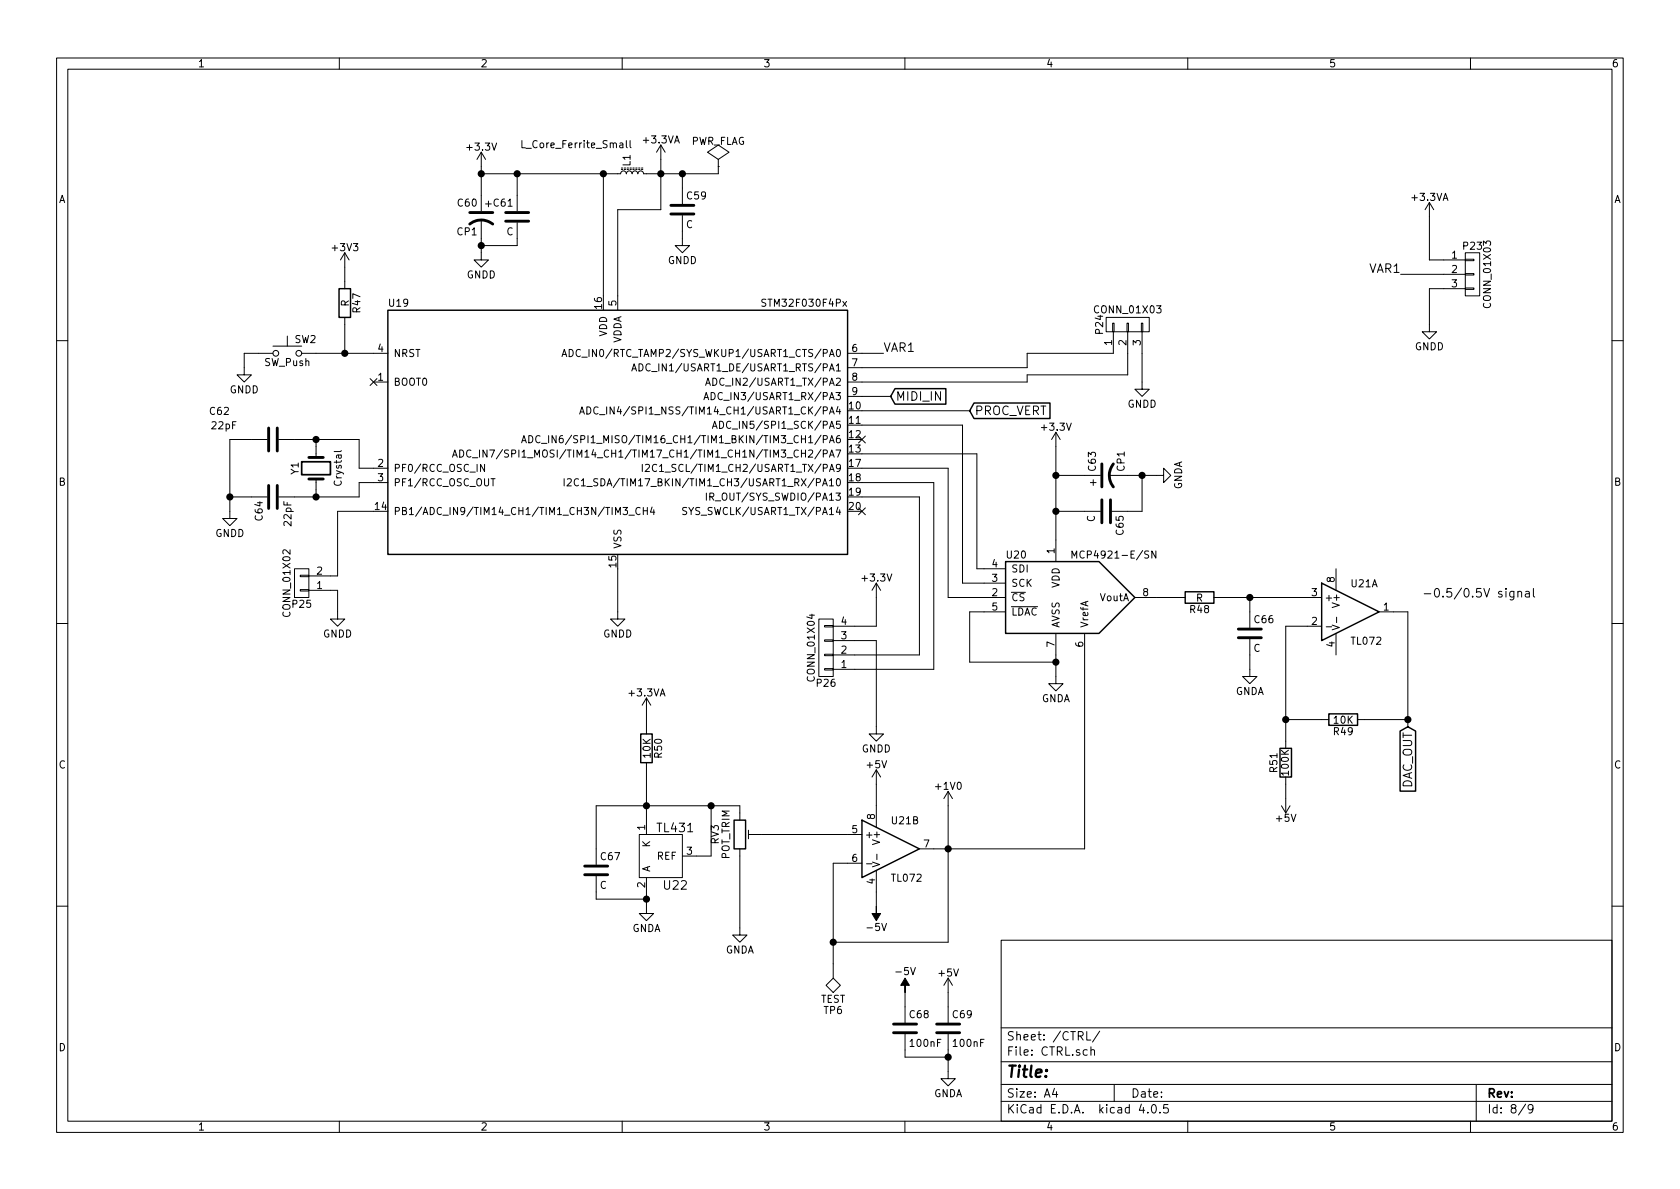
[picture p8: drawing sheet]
<svg xmlns="http://www.w3.org/2000/svg" width="297mm" height="210mm" viewBox="0 0 297 210" stroke-linecap="round" stroke-linejoin="round" font-family="sans-serif">
<g fill="none" stroke="#000" stroke-width=".18">
<path d="M10 10.3h277v189.9h-277zM12 12.2h273v186.1h-273zM60 10.3v1.9M110 10.3v1.9M160 10.3v1.9M210 10.3v1.9M260 10.3v1.9M85.1 38.9v7.1h1.3l-1.3 1.2-1.3-1.2h1.3M85.1 26.9l.8 1.3M85.1 26.9v10.4M85.1 26.9l-.8 1.3M85.9 36.1h1"/>
<path d="M86.4 35.6v1M91.4 30.7v6.6M91.4 39.4v4h-6.3M106.7 30.7v21.6M109.9 30h.2M110.4 30h.2M110.7 24.9v1l.2 .2M110.9 30h.2M111.4 30h.2M111.4 24.9v1l.2 .2M111.9 30h.2M111.9 29.7h.2"/>
<path d="M112.4 30h.2M112.4 29.7h.2M112.9 30h.3M112.9 29.7h.3M113.4 30h.3M113.4 29.7h.3M116.8 25.6v11.5h-7.6v17.8M116.8 25.6l-.7 1.3M116.8 25.6l.8 1.3M120.6 38.1v5.3h1.3l-1.3 1.3-1.2-1.3h1.2M120.6 30.7v5.4M127 29.5v1.2h-13.2l-.1-.3-.3-.2-.4 .1-.2 .4-.1-.3-.4-.2-.3 .1-.2 .4-.1-.3-.4-.2-.4 .1-.2 .4-.1-.3-.3-.2-.4 .1-.2 .4h-24.6"/>
<path d="M127 29.5h.1M127 28.2l1.9-1.3-1.9-1.3-1.9 1.3 1.9 1.3v1.3M252.7 35.8v10.2h6.4M252.7 35.8l-.7 1.3M252.7 35.8l.8 1.3M50.8 59.4v1.8M61 44.7v6.3M61 56.1v6.4M61 44.7l-.8 1.3M61 44.7l.7 1.3M149 53.3l.7 .9M149.7 53.3l-.7 .9"/>
<path d="M195.6 56.1h7.6v2.6h-7.6zM196.7 57.1h.3v1.6h-.3zM196.8 58.7v3.8h-15.2v2.5h-31.7M199.3 57.1h.2v1.6h-.2zM199.4 58.7v7.6h-17.8v1.3h-31.7M201.8 57.1h.3v1.6h-.3zM201.9 58.7v10.1h1.3l-1.3 1.3-1.2-1.3h1.2M247.6 48.5h11.5M259.1 50.9h1.5v.3h-1.5zM259.1 48.4h1.5v.2h-1.5zM259.1 45.8h1.5v.3h-1.5zM259.1 44.7h2.5v7.6h-2.5z"/>
<path d="M259.1 51h-6.4v7.7h1.3l-1.3 1.2-1.2-1.2h1.2M10 60.2h2M47.2 77.7h-6.6v14h1.3l-1.3 1.3-1.2-1.3h1.2M48.3 62.5h-5.1v3.8h1.2l-1.2 1.3-1.3-1.3h1.3M48.3 61.2h5M49.3 77.7h14.2v5.1h5.1M53.3 62.5h15.3M55.9 77.7v3.2M60.4 79.7l-.3 .2h-1M65.4 66.9l1.2 1.3M66 67.6h2.6M66.6 66.9l-1.2 1.3"/>
<path d="M81.3 79.6a.64 .64 0 0 1 .7 .6 .64 .64 0 0 1-.7 .6zM83.3 79.7a.5 .5 0 0 0-.7 0 .5 .5 0 0 0-.1 .6l.1 .3a.41 .41 0 0 0 .7 .1M84.8 79.6v1.2M86.1 79.6v1.2l-.7-1.2v1.2M86.6 79.6h.8l-.5 1.2M92.2 78.3l.4-1.3 .5 1.3M92.4 77.9h.5M93.5 77a.64 .64 0 0 1 .7 .7 .64 .64 0 0 1-.7 .6zM95.5 77.1a.5 .5 0 0 0-.6 0 .5 .5 0 0 0-.2 .6l.1 .4a.41 .41 0 0 0 .7 .1M95.7 78.4h1M97 77v1.3M98.3 77v1.3l-.7-1.3v1.3"/>
<path d="M99.4 63.1l.4-1.3 .4 1.3M99.5 62.7h.6M100.6 61.8a.64 .64 0 0 1 .8 .6 .64 .64 0 0 1-.8 .7zM102.5 73.2l.4-1.2 .4 1.2M102.6 61.9a.5 .5 0 0 0-.6 0 .5 .5 0 0 0-.1 .6l.1 .4a.41 .41 0 0 0 .6 0M102.6 72.8h.6M103.8 72a.64 .64 0 0 1 .7 .6 .64 .64 0 0 1-.7 .6zM105.7 72.1a.5 .5 0 0 0-.6 0 .5 .5 0 0 0-.1 .6l.1 .3a.41 .41 0 0 0 .6 .1M106 73.3h1M111.7 65.6l.4-1.3 .4 1.3M111.8 65.2h.6M113 64.3a.64 .64 0 0 1 .7 .7 .64 .64 0 0 1-.7 .6z"/>
<path d="M124.5 70.7l.4-1.3 .4 1.3M124.6 70.3h.6M124.8 68.1l.4-1.2 .4 1.2M124.9 67.8h.6M125.7 69.4a.64 .64 0 0 1 .7 .6 .64 .64 0 0 1-.7 .7zM126 75.8l.4-1.3 .4 1.3M126.1 75.4h.6M127.2 74.5a.64 .64 0 0 1 .7 .6 .64 .64 0 0 1-.7 .7zM149.9 62.5h6.3M149.9 70.1h7.6M151.8 77.1l1.2 1.2M152.4 75.2h17.8v27.9h7.6"/>
<path d="M152.4 72.6h19M153 77.1l-1.2 1.2M186.7 76.4v22.9M186.7 76.4l.8 1.3M186.7 76.4l-.8 1.3M285 60.2h2M40.6 87.9h6.6M55.9 84.7v3.2M66 90.4h-6.3v11.4h-5.1M68.6 85.3h-5.1v2.6h-14.2M80 80.8l.4-1.2 .4 1.2M80.1 80.5h.6"/>
<path d="M83.5 80.9h1M85.7 82.1v1.3l-.7-1.3v1.3M86.8 84.7h.7M99.7 84.7v1.2M100.3 84.8l.5-.1 .2 .1v.2l-.8 .9h.8M102.3 84.8a.5 .5 0 0 0-.6 0 .5 .5 0 0 0-.2 .6l.1 .3a.41 .41 0 0 0 .7 .1M102.8 85l.3-.3v1.2M102.8 85.9h.7M103.8 86h.9M110.2 89.7h.7l-.4 .5 .4 .1v.6l-.2 .1-.5-.1M111.2 91.1h1M113.2 89.8a.5 .5 0 0 0-.6 0 .5 .5 0 0 0-.2 .6l.1 .4a.41 .41 0 0 0 .7 .1"/>
<path d="M113.6 82.1v1.3M113.7 89.7v1.3M113.7 90.3h.8M114.1 82.2l.5-.1 .2 .1v.3l-.8 .9h.8M114.5 89.7v1.3M115.3 89.7l-.3 .9h.8M115.6 90.1v.9M116.1 82.2a.5 .5 0 0 0-.6 0 .5 .5 0 0 0-.2 .6l.1 .4a.41 .41 0 0 0 .7 .1M121.4 89.8h-.6v.4l.5 .2 .1 .3-.2 .3-.5-.1M124.9 87.2v1.3M125.5 87.9l.6-.1 .1-.5-.7-.1v1.3M125.8 87.9l.4 .6"/>
<path d="M151.8 89.8l1.2 1.2M152.4 82.8h15.2v22.9h10.2M152.4 85.3h12.7v33.1h-17.8M152.4 87.9h10.2v27.9h-15.3M152.4 80.3h20.3v20.3h5.1M153 89.8l-1.2 1.2M186.7 84.1h7.9M186.7 90.4h7.9M189.5 98.7v-1.3l.5 .9 .4-.9v1.3M192.8 85.3h1M193.3 84.8v1M196.1 84.1h9.6v-1.3l1.3 1.3-1.3 1.2v-1.2"/>
<path d="M201.9 84.1v6.3h-5.3M204.4 97.4v1.3l-.7-1.3v1.3M10 110.3h2M52.1 100.6h2.5v5.1h-2.5zM53.1 101.7h1.5v.3h-1.5zM53.1 104.3h1.5v.2h-1.5zM54.6 104.4h5.1v5.1h1.3l-1.3 1.2-1.3-1.2h1.3M109.2 100.6v8.9h1.3l-1.3 1.2-1.3-1.2h1.3M144.8 109.5h2.5v10.1h-2.5zM145.8 110.6h1.5v.3h-1.5zM145.8 113.2h1.5v.2h-1.5zM145.8 115.7h1.5v.2h-1.5z"/>
<path d="M145.8 118.2h1.5v.3h-1.5zM147.3 113.3h7.6v16.5h1.3l-1.3 1.3-1.2-1.3h1.2M154.9 103.1v7.6h-7.6M154.9 103.1l-.7 1.3M154.9 103.1l.8 1.3M177.8 108.2h-6.4v8.9h15.3M178.8 107.3h4.7M186.7 112v8.9h1.3l-1.3 1.3-1.3-1.3h1.3M191.8 112v38.1h-29.2M200.7 105.7h8.8M214.6 105.7h19.1M221 113v6.6h1.2l-1.2 1.3-1.3-1.3h1.3"/>
<path d="M221 105.7v5.3M233.7 110.7h-6.4v21.6M234.5 110.8h1M235.5 110.5l1.3 .5-1.3 .4M236.2 100.6v3.8M236.2 112v3.8M236.3 109.1v1M243.8 108.2h5.1v20.3M267.7 104.6v1.2l-.3 .3-.4-.1M267.7 104.6a.48 .48 0 0 0-.7 .1v.7a.48 .48 0 0 0 .7 .1M268.4 104.7l.1-.1a.36 .36 0 0 1 .5 .2v.8M268.4 104.6v1"/>
<path d="M269.7 104.6h.6l.1 1M270.4 104.9l-.5 .1a.3 .3 0 0 0-.2 .3 .3 .3 0 0 0 .2 .3l.5-.1M271.1 104.1v1.3l.2 .2M285 110.3h2M114.3 123.4v6.4M114.3 134.9v12.7M114.3 123.4l-.8 1.3M114.3 123.4l.8 1.3M154.9 136.1v10.2M154.9 136.1l-.7 1.3M154.9 136.1l.8 1.3M167.6 139.9v26.7h-20.3"/>
<path d="M167.6 139.9l-.7 1.3M167.6 139.9l.8 1.3M227.3 137.4v6.4M227.3 127.2h7.6M240 127.2h8.9M105.4 154.9v4.1h8.9M113 147.6h7.6v7.6h-7.6zM114.3 155.2v6.3h1.3l-1.3 1.3-1.3-1.3h1.3M125.7 142.5v8.9h-5.1M130.8 150.1v15.2h1.3l-1.3 1.3-1.3-1.3h1.3M130.8 145v-2.5h-25.4v10.4M132.3 147.6h20.1"/>
<path d="M132.3 146.8v1.5M152.4 152.6h-5.1v20.4M153.2 152.7h1M154.3 152.4l1.2 .5-1.2 .4M154.9 153.9v6.4M155 151v1M226.6 142.5l.7 1.3M228.1 142.5l-.8 1.3M10 160.2h2M146 174.2l1.3-1.2 1.3 1.2-1.3 1.3zM160 175.5v5.3M167.6 173v7.8"/>
<path d="M167.6 173l-.7 1.2M167.6 173l.8 1.2M177 166.3h108v32h-108zM285 160.2h2M60 198.3v1.9M110 198.3v1.9M160 198.3v1.9M160 182.9v4h7.6M167.6 182.9v7.8h1.3l-1.3 1.3-1.2-1.3h1.2M177 194.8h108M177 191.8h108M177 187.8h108"/>
<path d="M177 181.8h108M186.4 192.5l-.3 1h.9M186.8 193v1M192.2 182.4v1.5h.7M192.9 185.7l.2-.1 .4 .1v.9M192.9 185.1v1.5M194.4 182.3l-1.2 2M197 191.8v3M201.8 195.2l-.4 1.1h1M202.9 196.7v.1M203.8 195.4l.1-.1a.81 .81 0 0 1 .6 .6 .81 .81 0 0 1-.3 .8l-.1 .1a.8 .8 0 0 1-.6-.6 .8 .8 0 0 1 .3-.8zM205.1 196.7v.1"/>
<path d="M206.5 195.3h-.7l-.1 .7 .2-.1 .5 .1 .2 .2-.1 .5-.2 .1-.6-.1M210 198.3v1.9M260 198.3v1.9M261 191.8v6.5M269.7 195.2l-1.2 2M271 196l-.2 .3h-.3l-.3-.3v-.4l.1-.2 .5-.1 .2 .2a1.19 1.19 0 0 1-.2 1.2l-.5 .1"/>
<circle cx="48.8" cy="62.5" r=".51"/>
<circle cx="52.8" cy="62.5" r=".51"/>
</g>
<g fill="none" stroke="#000" stroke-width=".25">
<path d="M59.9 51h2.1v5.1h-2.1zM68.6 54.9h81.3v43.1h-81.3zM158.2 68.7h9v2.8h-9l-.7-1.4zM172.2 71.3h13.4v2.7h-13.4l-.8-1.4zM177.8 99.3h16.5l6.4 6.4-6.4 6.3h-16.5zM209.5 104.6h5.1v2.1h-5.1zM233.7 103.1l10.1 5.1-10.1 5.1zM113.3 129.8h2v5.1h-2zM226.3 132.3h2v5.1h-2zM234.9 126.2h5.1v2.1h-5.1zM247.5 129.3l1.4-.8 1.4 .8v10.6h-2.8zM129.8 145h2v5.1h-2z"/>
<path d="M152.4 145l10.2 5.1-10.2 5.1z"/>
</g>
<path d="M154.9 160.3v1.2h.8l-.8 1.3-.7-1.3h.7zM160 173l.8 1.2h-.8v1.3v-1.3h-.7z" fill="#000" stroke="#000" stroke-width=".18"/>
<g fill="none" stroke="#000" stroke-width=".51">
<path d="M83.1 39.6a3.3 3.3 0 0 1 4 0M83.1 37.6h4M89.4 37.6h4.1M89.4 39.1h4.1M118.6 37.8h4.1M118.6 36.3h4.1M47.5 75.7v4.1M49 75.7v4.1M47.5 85.8v4.1M49 85.8v4.1M54.6 80.9h2.5M54.6 84.7h2.5"/>
<path d="M194.8 82v4.1M194.8 88.4v4.1M196.3 88.4v4.1M196.8 82a3.3 3.3 0 0 0 0 4.1M218.9 112.8h4.1M218.9 111.2h4.1M103.4 154.7h4M103.4 153.2h4M158 182.6h4.1M158 181.1h4.1M165.6 182.6h4.1M165.6 181.1h4.1"/>
</g>
<g fill="#000" stroke="#000" stroke-width=".25">
<circle cx="85.1" cy="30.7" r=".51"/>
<circle cx="91.4" cy="30.7" r=".51"/>
<circle cx="106.7" cy="30.7" r=".51"/>
<circle cx="116.8" cy="30.7" r=".51"/>
<circle cx="120.7" cy="30.7" r=".51"/>
<circle cx="85.1" cy="43.4" r=".51"/>
<circle cx="55.9" cy="77.7" r=".51"/>
<circle cx="61" cy="62.5" r=".51"/>
<circle cx="40.6" cy="87.9" r=".51"/>
<circle cx="55.9" cy="87.9" r=".51"/>
<circle cx="186.7" cy="90.4" r=".51"/>
<circle cx="186.7" cy="84.1" r=".51"/>
<circle cx="201.9" cy="84.1" r=".51"/>
<circle cx="186.7" cy="117.1" r=".51"/>
<circle cx="221" cy="105.7" r=".51"/>
<circle cx="227.3" cy="127.2" r=".51"/>
<circle cx="248.9" cy="127.2" r=".51"/>
<circle cx="114.3" cy="159" r=".51"/>
<circle cx="114.3" cy="142.5" r=".51"/>
<circle cx="125.7" cy="142.5" r=".51"/>
<circle cx="167.6" cy="150.1" r=".51"/>
<circle cx="147.3" cy="166.6" r=".51"/>
<circle cx="167.6" cy="186.9" r=".51"/>
</g>
<path d="M53.3 81.7h5.1v2.2h-5.1z" fill="none" stroke="#000" stroke-width=".3"/>
<text font-size="2.8" x="178" y="190.5">Title:</text>
<g font-size="2.1">
<text x="242" y="48.3">VAR1</text>
<text x="156.2" y="62.2">VAR1</text>
<text x="158.4" y="70.9">MIDI_IN</text>
<text x="172.4" y="73.4">PROC_VERT</text>
<text x="251.5" y="105.7">-0.5/0.5V signal</text>
<text x="249.7" y="139.7" transform="rotate(-90 249.7 139.7)">DAC_OUT</text>
<text x="116.3" y="147.2">TL431</text>
<text x="117.4" y="157.3">U22</text>
<text x="178" y="184">Sheet: /CTRL/</text>
<text x="178" y="186.7">File: CTRL.sch</text>
<text x="178" y="196.9">KiCad E.D.A. kicad 4.0.5</text>
<text x="178" y="194.1">Size: A4</text>
<text x="200" y="194.1">Date:</text>
<text x="263" y="194.1">Rev:</text>
<text x="263" y="196.9">Id: 8/9</text>
</g>
<g font-size="1.8">
<text x="35" y="11.9">1</text>
<text x="85" y="11.9">2</text>
<text x="135" y="11.9">3</text>
<text x="185" y="11.9">4</text>
<text x="235" y="11.9">5</text>
<text x="285" y="11.9">6</text>
<text x="82.7" y="26.6">+3.3V</text>
<text x="92.7" y="26.2">L_Core_Ferrite_Small</text>
<text x="111.5" y="29.4" transform="rotate(-90 111.5 29.4)">L1</text>
<text x="113.9" y="25.3">+3.3VA</text>
<text x="122" y="25.6">PWR_FLAG</text>
<text x="10.4" y="35.9">A</text>
<text x="121.5" y="35.2">C59</text>
<text x="249.8" y="35.5">+3.3VA</text>
<text x="285.4" y="35.9">A</text>
<text x="80.9" y="41.6">CP1</text>
<text x="81" y="36.5">C60</text>
<text x="87.3" y="36.5">C61</text>
<text x="89.5" y="41.6">C</text>
<text x="121.3" y="40.3">C</text>
<text x="58.9" y="44.4">+3V3</text>
<text x="118.1" y="46.7">GNDD</text>
<text x="256.7" y="45.7">1</text>
<text x="258.8" y="44.1">P23</text>
<text x="82.5" y="49.2">GNDD</text>
<text x="256.7" y="48.3">2</text>
<text x="256.7" y="50.8">3</text>
<text x="61.7" y="54.2" transform="rotate(-90 61.7 54.2)">R</text>
<text x="63.7" y="55.2" transform="rotate(-90 63.7 55.2)">R47</text>
<text x="68.8" y="54.2">U19</text>
<text x="106.4" y="54.6" transform="rotate(-90 106.4 54.6)">16</text>
<text x="107.3" y="59.6" transform="rotate(-90 107.3 59.6)">VDD</text>
<text x="109" y="54.1" transform="rotate(-90 109 54.1)">5</text>
<text x="135.2" y="54.2">STM32F030F4Px</text>
<text x="193.8" y="55.4">CONN_01X03</text>
<text x="195" y="59" transform="rotate(-90 195 59)">P24</text>
<text x="263.6" y="54.1" transform="rotate(-90 263.6 54.1)">CONN_01X03</text>
<text x="46.7" y="64.7">SW_Push</text>
<text x="52.1" y="60.6">SW2</text>
<text x="66.8" y="62.2">4</text>
<text x="69.6" y="63.1">NRST</text>
<text x="102.7" y="63.1">ADC_IN0/RTC_TAMP2/SYS_WKUP1/USART1_CTS/PA0</text>
<text x="109.9" y="60.9" transform="rotate(-90 109.9 60.9)">VDDA</text>
<text x="114.2" y="65.7">ADC_IN1/USART1_DE/USART1_RTS/PA1</text>
<text x="150.6" y="62.2">6</text>
<text x="150.6" y="64.8">7</text>
<text x="196.6" y="61.1" transform="rotate(-90 196.6 61.1)">1</text>
<text x="199.1" y="61.1" transform="rotate(-90 199.1 61.1)">2</text>
<text x="201.7" y="61.1" transform="rotate(-90 201.7 61.1)">3</text>
<text x="250.1" y="61.9">GNDD</text>
<text x="40.6" y="69.5">GNDD</text>
<text x="66.8" y="67.3">1</text>
<text x="69.6" y="68.2">BOOT0</text>
<text x="126.3" y="70.7">ADC_IN3/USART1_RX/PA3</text>
<text x="126.5" y="68.2">ADC_IN2/USART1_TX/PA2</text>
<text x="150.6" y="67.3">8</text>
<text x="150.6" y="69.8">9</text>
<text x="37.2" y="73.3">C62</text>
<text x="37.5" y="75.9">22pF</text>
<text x="107.3" y="73.3">ADC_IN4/SPI1_NSS/TIM14_CH1/USART1_CK/PA4</text>
<text x="128.3" y="75.8">ADC_IN5/SPI1_SCK/PA5</text>
<text x="150.2" y="72.4">10</text>
<text x="150.2" y="74.9">11</text>
<text x="150.2" y="77.5">12</text>
<text x="184.3" y="76.1">+3.3V</text>
<text x="199.3" y="72.1">GNDD</text>
<text x="52.8" y="83.9" transform="rotate(-90 52.8 83.9)">Y1</text>
<text x="66.8" y="82.5">2</text>
<text x="69.6" y="83.4">PF0/RCC_OSC_IN</text>
<text x="88.1" y="80.9">ADC_IN7/SPI1_MOSI/TIM14_CH1/TIM17_CH1/TIM1_CH1N/TIM3_CH2/PA7</text>
<text x="98.6" y="78.4">ADC_IN6/SPI1_MISO/TIM16_CH1/TIM1_BKIN/TIM3_CH1/PA6</text>
<text x="116.8" y="83.4">I2C1_SCL/TIM1_CH2/USART1_TX/PA9</text>
<text x="150.2" y="80">13</text>
<text x="150.2" y="82.5">17</text>
<text x="193.8" y="83.2" transform="rotate(-90 193.8 83.2)">C63</text>
<text x="198.8" y="83.3" transform="rotate(-90 198.8 83.3)">CP1</text>
<text x="10.4" y="85.9">B</text>
<text x="60.4" y="85.8" transform="rotate(-90 60.4 85.8)">Crystal</text>
<text x="66.8" y="85.1">3</text>
<text x="69.6" y="86">PF1/RCC_OSC_OUT</text>
<text x="104.6" y="86">I2C1_SDA/TIM17_BKIN/TIM1_CH3/USART1_RX/PA10</text>
<text x="126.4" y="88.5">IR_OUT/SYS_SWDIO/PA13</text>
<text x="150.2" y="85.1">18</text>
<text x="150.2" y="87.6">19</text>
<text x="209" y="86.6" transform="rotate(-90 209 86.6)">GNDA</text>
<text x="285.4" y="85.9">B</text>
<text x="38" y="94.9">GNDD</text>
<text x="46.4" y="92" transform="rotate(-90 46.4 92)">C64</text>
<text x="51.5" y="92.9" transform="rotate(-90 51.5 92.9)">22pF</text>
<text x="66.3" y="90.2">14</text>
<text x="69.6" y="91.1">PB1/ADC_IN9/TIM14_CH1/TIM1_CH3N/TIM3_CH4</text>
<text x="122.1" y="91.1">SYS_SWCLK/USART1_TX/PA14</text>
<text x="150.2" y="90.2">20</text>
<text x="193.6" y="92.3" transform="rotate(-90 193.6 92.3)">C</text>
<text x="198.7" y="94.5" transform="rotate(-90 198.7 94.5)">C65</text>
<text x="56" y="101.6">2</text>
<text x="109" y="100.3" transform="rotate(-90 109 100.3)">15</text>
<text x="109.9" y="97" transform="rotate(-90 109.9 97)">VSS</text>
<text x="175.4" y="100.3">4</text>
<text x="178.1" y="98.7">U20</text>
<text x="178.8" y="101.2">SDI</text>
<text x="186.4" y="97.9" transform="rotate(-90 186.4 97.9)">1</text>
<text x="190.7" y="98.7">MCP4921-E/SN</text>
<text x="51.8" y="107.5">P25</text>
<text x="56" y="104.1">1</text>
<text x="152.6" y="102.8">+3.3V</text>
<text x="175.4" y="105.4">2</text>
<text x="175.4" y="102.9">3</text>
<text x="175.4" y="107.9">5</text>
<text x="178.8" y="106.3">CS</text>
<text x="178.8" y="103.8">SCK</text>
<text x="187.3" y="104.1" transform="rotate(-90 187.3 104.1)">VDD</text>
<text x="194.4" y="106.3">VoutA</text>
<text x="202.1" y="105.4">8</text>
<text x="211.5" y="106.4">R</text>
<text x="231.9" y="105.4">3</text>
<text x="234.2" y="106.3">+</text>
<text x="236" y="103" transform="rotate(-90 236 103)">8</text>
<text x="236.9" y="107.1" transform="rotate(-90 236.9 107.1)">V+</text>
<text x="238.9" y="103.8">U21A</text>
<text x="244.6" y="107.9">1</text>
<text x="51.3" y="108.8" transform="rotate(-90 51.3 108.8)">CONN_01X02</text>
<text x="57.1" y="112.7">GNDD</text>
<text x="106.6" y="112.7">GNDD</text>
<text x="148.7" y="113">3</text>
<text x="148.7" y="110.5">4</text>
<text x="178.8" y="108.8">LDAC</text>
<text x="187.3" y="111" transform="rotate(-90 187.3 111)">AVSS</text>
<text x="192.4" y="111" transform="rotate(-90 192.4 111)">VrefA</text>
<text x="210.5" y="108.4">R48</text>
<text x="221.8" y="110.2">C66</text>
<text x="231.9" y="110.5">2</text>
<text x="239" y="114">TL072</text>
<text x="148.7" y="118.1">1</text>
<text x="148.7" y="115.6">2</text>
<text x="186.4" y="114.4" transform="rotate(-90 186.4 114.4)">7</text>
<text x="191.5" y="114.4" transform="rotate(-90 191.5 114.4)">6</text>
<text x="221.6" y="115.3">C</text>
<text x="236" y="114.4" transform="rotate(-90 236 114.4)">4</text>
<text x="111.3" y="123.1">+3.3VA</text>
<text x="144" y="120.2" transform="rotate(-90 144 120.2)">CONN_01X04</text>
<text x="144.5" y="121.4">P26</text>
<text x="184.1" y="124.1">GNDA</text>
<text x="218.4" y="122.9">GNDA</text>
<text x="235.9" y="130">R49</text>
<text x="235.9" y="128">10K</text>
<text x="10.4" y="135.9">C</text>
<text x="115" y="134" transform="rotate(-90 115 134)">10K</text>
<text x="117" y="134" transform="rotate(-90 117 134)">R50</text>
<text x="152.3" y="133">GNDD</text>
<text x="153.3" y="135.8">+5V</text>
<text x="225.8" y="136.5" transform="rotate(-90 225.8 136.5)">R51</text>
<text x="227.9" y="137" transform="rotate(-90 227.9 137)">100K</text>
<text x="285.4" y="135.9">C</text>
<text x="165.6" y="139.6">+1V0</text>
<text x="114" y="146.8" transform="rotate(-90 114 146.8)">1</text>
<text x="114.9" y="149.9" transform="rotate(-90 114.9 149.9)">K</text>
<text x="127.1" y="149.2" transform="rotate(-90 127.1 149.2)">RV3</text>
<text x="150.6" y="147.3">5</text>
<text x="152.9" y="148.2">+</text>
<text x="154.7" y="144.9" transform="rotate(-90 154.7 144.9)">8</text>
<text x="155.6" y="149" transform="rotate(-90 155.6 149)">V+</text>
<text x="157.7" y="145.7">U21B</text>
<text x="163.3" y="149.9">7</text>
<text x="225.7" y="145.3">+5V</text>
<text x="106.3" y="152.1">C67</text>
<text x="114.9" y="154.2" transform="rotate(-90 114.9 154.2)">A</text>
<text x="116.1" y="152">REF</text>
<text x="121.4" y="151.1">3</text>
<text x="129" y="152" transform="rotate(-90 129 152)">POT_TRIM</text>
<text x="150.6" y="152.4">6</text>
<text x="157.8" y="155.9">TL072</text>
<text x="106" y="157.2">C</text>
<text x="114" y="156.9" transform="rotate(-90 114 156.9)">2</text>
<text x="154.7" y="156.3" transform="rotate(-90 154.7 156.3)">4</text>
<text x="111.7" y="164.8">GNDA</text>
<text x="153.5" y="164.6">-5V</text>
<text x="128.2" y="168.6">GNDA</text>
<text x="158.6" y="172.4">-5V</text>
<text x="166" y="172.7">+5V</text>
<text x="145" y="177.3">TEST</text>
<text x="145.7" y="179.3">TP6</text>
<text x="10.4" y="185.9">D</text>
<text x="160.9" y="180">C68</text>
<text x="161.1" y="185.1">100nF</text>
<text x="168.5" y="180">C69</text>
<text x="168.7" y="185.1">100nF</text>
<text x="285.4" y="185.9">D</text>
<text x="165" y="194">GNDA</text>
<text x="35" y="199.9">1</text>
<text x="85" y="199.9">2</text>
<text x="135" y="199.9">3</text>
<text x="185" y="199.9">4</text>
<text x="235" y="199.9">5</text>
<text x="285" y="199.9">6</text>
</g>
</svg>
